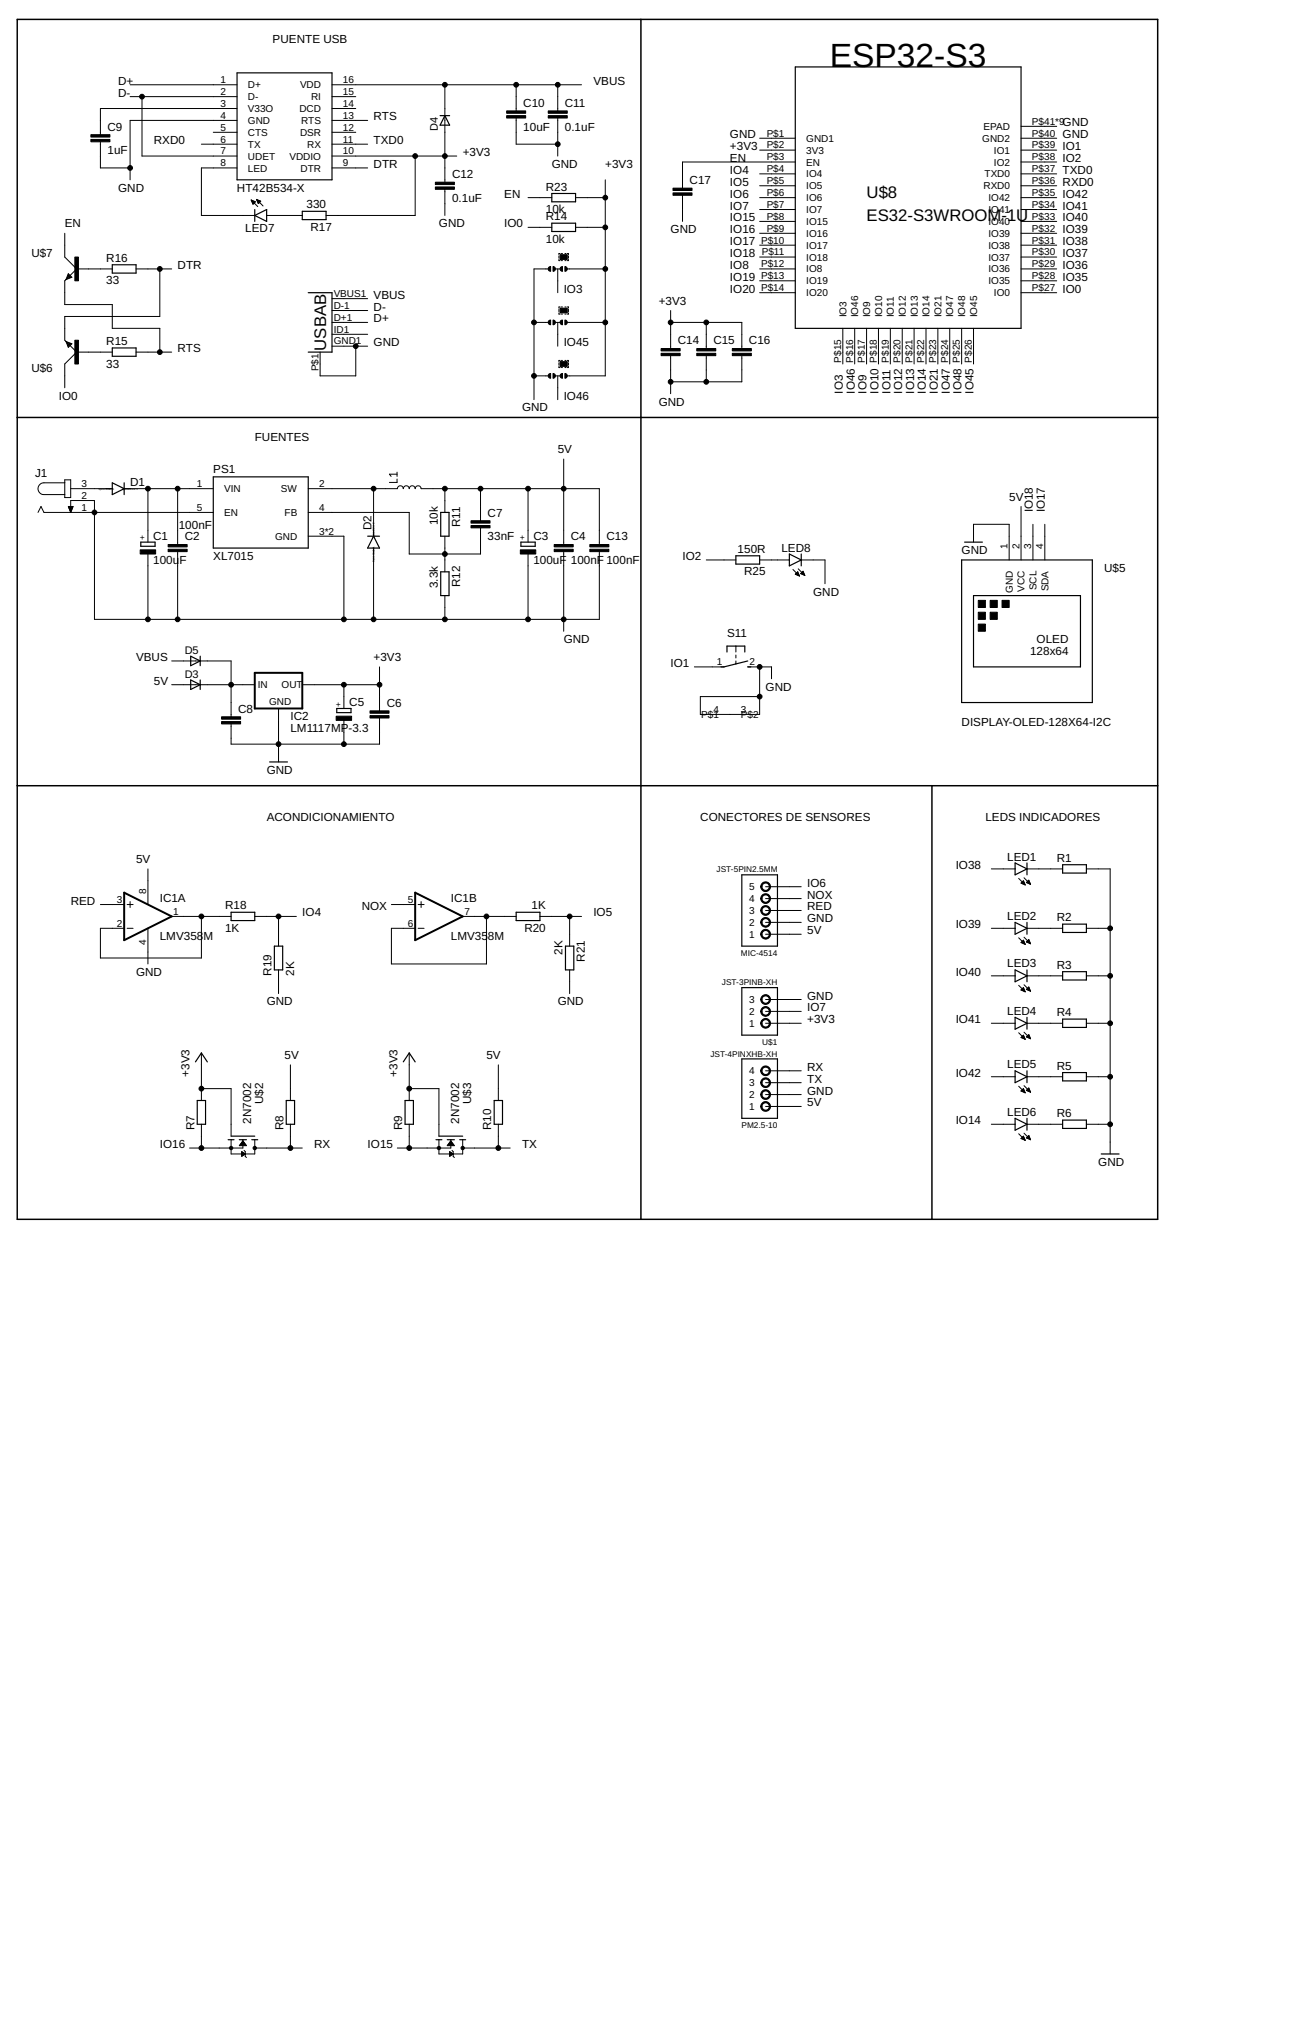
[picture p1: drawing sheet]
<svg xmlns="http://www.w3.org/2000/svg" width="279mm" height="432mm" viewBox="0 0 279 432" stroke-linecap="round" stroke-linejoin="round" font-family="sans-serif">
<path d="M3.7 4.1h243.8v256.5h-243.8zM137 4.1v256.5M3.7 89.2h243.8M3.7 168h243.8M199.2 168v92.6" fill="none" stroke="#000" stroke-width=".32"/>
<g fill="none" stroke="#000" stroke-width=".21">
<path d="M27.8 18.1h22.9M71 18.1h53.3M95.1 18.1v20.8M110.3 18.1v5.6M119.2 18.1v5.6M21.5 30.3v5.6h6.3M27.8 20.7h22.9M30.4 20.7v12.7h20.3M43.1 30.8h7.6M45.6 28.3h5.1M50.7 35.9h-7.6v10.2h11.4M50.7 23.2h-29.2v5.6"/>
<path d="M50.7 25.7h-22.9v12.7M71 20.7h5.1M71 23.2h5.1M71 25.7h7.6M71 28.3h5.1M71 30.8h7.6M71 33.4h26.6M71 35.9h7.6M88.8 33.4v12.7h-19.1M110.3 25.2v5.6h8.9M119.2 25.2v8.2M129.4 38.4v41.9h-8.4"/>
<path d="M162.4 29.5h7.6M162.4 32.1h7.6M162.4 37.2h7.6M162.4 39.7h7.6M170 34.6h-24.1v5.6M218.3 29.5h7.6M218.3 32.1h7.6M218.3 34.6h7.6M218.3 37.2h7.6M218.3 39.7h7.6M218.3 27h7.6M13.8 49.9v5l2.6 2.6"/>
<path d="M14.6 58.5l.8 .8-1.3 .5zM16.4 57.5l-2.6 2.5v5.1h10.2v5.1h10.2v5.1M16.4 57.5h7.6M29.1 57.5h7.6M34.2 57.5v10.1h-20.4v5.1l2.6 2.6M53.7 42.8l1.4 1.4M53.7 42.8l.9 .3M53.7 42.8l.4 .8 .5-.5M53.8 42.9h.2M53.8 43h.5M53.9 43.1h.6M53.9 43.2h.6"/>
<path d="M54 43.4h.4M54 43.5h.3M54.1 43.6h.1M54.8 42.6l1.4 1.4M54.8 42.6l.9 .4-.5 .5M54.8 42.6l.4 .9M54.9 42.8h.2M54.9 42.9h.5M55 43h.7M55.1 43.1h.5M55.1 43.2h.4M55.2 43.4h.2"/>
<path d="M55.2 43.5h.1M57 46.1h7.6M95.1 40.5v5.6M112.9 42.2h5.1M112.9 48.6h5.1M117.5 57.5h-3.3v27.9M118.7 57.5h1M119.2 57.5v5.1M119.5 54.7v.5M119.5 55.5v.2h.2M119.7 54.2h-.2v.2M120 55.7h.2"/>
<path d="M120 54.2h.2M120.8 55.7h.2M120.8 54.2h.2M121 57.5h8.4M121.3 54.2h.2v.2M121.5 54.7v.5M121.5 55.5v.2h-.2M123 42.2h6.4M123 48.6h6.4M145.9 41.7v5.6M162.4 57.5h7.6M162.4 42.2h7.6"/>
<path d="M162.4 44.8h7.6M162.4 47.3h7.6M162.4 49.9h7.6M162.4 52.4h7.6M162.4 54.9h7.6M218.3 57.5h7.6M218.3 42.2h7.6M218.3 44.8h7.6M218.3 47.3h7.6M218.3 49.9h7.6M218.3 52.4h7.6M218.3 54.9h7.6"/>
<path d="M14.1 73l1.3 .5-.8 .8zM16.4 75.3l-2.6 2.5v5.1M16.4 75.3h7.6M29.1 75.3h7.6M71 68.9h7.6M71 66.4h7.6M71 74h7.6M71 71.5h7.6M71 63.8h7.6M76.1 74v6.3h-7.7v-5M114.2 68.9h3.3M118.7 68.9h1"/>
<path d="M119.2 68.9v5.1M119.5 66.1v.5M119.5 66.9v.2h.2M119.5 77.6v.5M119.5 78.3v.3h.2M119.7 65.6h-.2v.3M119.7 77h-.2v.3M120 67.1h.2M120 65.6h.2M120 78.6h.2M120 77h.2M120.8 67.1h.2"/>
<path d="M120.8 65.6h.2M120.8 78.6h.2M120.8 77h.2M121 68.9h8.4M121.3 65.6h.2v.3M121.3 77h.2v.3M121.5 66.1v.5M121.5 66.9v.2h-.2M121.5 77.6v.5M121.5 78.3v.3h-.2M143.4 68.9h15.2v5.6M143.4 66.4v8.1"/>
<path d="M143.4 76v8.2M151 68.9v5.6M151 76v5.6M158.6 76v5.6h-15.2M162.4 60h7.6M162.4 62.6h7.6M180.2 70.2v7.6M182.7 70.2v7.6M185.3 70.2v7.6M187.8 70.2v7.6M190.3 70.2v7.6M192.9 70.2v7.6"/>
<path d="M195.4 70.2v7.6M198 70.2v7.6M200.5 70.2v7.6M203 70.2v7.6M205.6 70.2v7.6M208.1 70.2v7.6M218.3 60h7.6M218.3 62.6h7.6M114.2 80.3h3.3M118.7 80.3h1M119.2 80.3v5.1M120.5 98.1v18.3"/>
<path d="M8.1 109.5l.7-1.2 .6 1.2h36.2M13.8 103.2h-4.4a1.26 1.26 0 0 0-1.3 1.3 1.26 1.26 0 0 0 1.3 1.2h4.4M13.8 102.6h1.3v3.8h-1.3zM14.6 108.3h1l-.5 1.2zM14.6 108.4h1M14.7 108.5h.8M14.7 108.6h.8M14.8 108.7h.6M14.8 108.9h.6M14.9 109h.4M14.9 109.1h.4M15 109.2h.2"/>
<path d="M15 109.3h.2M15.1 109.5h.1M15.1 109.5v-2.5h5.1v25.4h107.9v-14.5M15.1 104.5h7.6M27.8 104.5h17.8M31.6 104.5v11.4M31.6 118.4v14M38 104.5v11.9M38 117.9v14.5M65.9 104.5h19a.64 .64 0 0 1 .7-.7 .64 .64 0 0 1 .6 .7 .64 .64 0 0 1 .6-.7 .64 .64 0 0 1 .7 .7 .64 .64 0 0 1 .6-.7 .64 .64 0 0 1 .7 .7 .64 .64 0 0 1 .6-.7 .64 .64 0 0 1 .6 .7h38.1v11.9M65.9 109.5h21.6v8.9h15.2v-5.6M65.9 114.6h7.6v17.8"/>
<path d="M79.9 104.5v8.8M79.9 118.4v14M84.9 102.4v.7h-1.7M84.9 100.9v.9M84.9 101.4h-1.7l.4 .4M95.1 104.5v5M95.1 114.6v7.6M102.7 104.5v6.8M112.9 104.5v11.4M112.9 118.4v14M120.5 117.9v17M151 119.7h6.3"/>
<path d="M162.4 119.7h6.3M171.3 119.7h5.1v5.1M208.1 115.9v-3.8h7.6v7.6M218.3 108.3v11.4M220.8 112.1v7.6M223.4 112.1v7.6M95.1 127.3v5.1M157.3 138.1v1.3M169.5 121.7l1.4 1.4M170 122.7h.7M170.2 122.6h.5M170.2 122.9h.6"/>
<path d="M170.3 122.5h.3M170.4 122.4h.2M170.5 122.2l-.5 .5 .9 .4M170.5 122.2l.4 .9M170.5 123h.3M170.5 122.2v.1M170.6 121.6l1.4 1.4M170.8 123.1h.1M171.2 122.6l.8 .4M171.2 122.6h.7M171.3 122.5h.5M171.4 122.7h.5"/>
<path d="M171.4 122.4h.4M171.5 122.2h.2M171.7 122.1l-.5 .5M171.7 122.1l.3 .9M171.7 122.1v.1M171.7 122.9h.3M172 123h.1M36.7 141.3h12.7v11.9M36.7 146.4h17.8M59.5 151.4v11.5M64.6 146.4h16.5M73.5 146.4v5"/>
<path d="M73.5 154v5.1M81.1 153.5v5.6h-31.7v-4.4M81.1 142.6v9.4M148.4 142.6h6.4M157.3 140v.7M157.3 141.3v.6M159.9 142.6h5v2.5M162.4 142.6v10.1h-12.7v-3.8h12.7M21.5 193.4h5M27.2 198.4h1.2M27.2 193.4h1.2M27.8 192.7v1.3"/>
<path d="M31.6 185.7v7.7M31.6 198.4v7.7M36.7 195.9h12.7M43.1 195.9v8.9h-21.6v-6.4h5M54.5 195.9h8.9M59.5 195.9v6.3M83.7 193.4h5.1M89.4 198.4h1.3M89.4 193.4h1.3M90 192.7v1.3M98.9 195.9h11.4M104 195.9v10.2h-20.3v-7.7h5.1"/>
<path d="M115.4 195.9h8.9M121.8 195.9v6.3M163.7 199.7h7.6M163.7 197.2h7.6M163.7 194.6h7.6M163.7 192.1h7.6M163.7 189.5h7.6M211.9 185.7h5.1M211.9 198.4h5.1M217.8 187.8l1.4 1.4M218.3 188.8l.5-.5 .4 .9zM218.3 188.7h.7"/>
<path d="M218.4 188.8h.6M218.5 188.6h.4M218.6 188.5h.3M218.7 189h.4M218.7 188.3h.1M218.9 187.6l1.4 1.4M218.9 189.1h.2M219.4 188.7l.5-.5 .4 .8zM219.5 188.6h.6M219.5 185.7h7.7M219.5 188.7h.7M219.5 198.4h7.7"/>
<path d="M219.6 188.5h.4M219.7 188.3h.3M219.8 188.8h.4M219.8 188.2h.1M220.1 189h.2M232.2 185.7h5.1v61M232.2 198.4h5.1M59.5 207.3v5.1M121.8 207.3v5.1M163.7 218.7h7.6M163.7 216.2h7.6M163.7 213.7h7.6"/>
<path d="M211.9 208.6h5.1M211.9 218.7h5.1M217.8 200.5l1.4 1.4M217.8 210.6l1.4 1.4M218.3 211.6l.9 .4M218.3 211.6l.5-.5 .4 .9M218.3 211.6h.7M218.3 201.5h.7M218.4 201.4h.5M218.4 211.5h.5M218.5 201.3h.4M218.5 211.8h.5"/>
<path d="M218.5 211.4h.4M218.6 201.6h.5M218.6 201.1h.2M218.6 211.3h.2M218.7 201h.1M218.8 211.1h.1M218.8 201l-.5 .5 .9 .4M218.8 201l.4 .9M218.8 211.9h.3M218.9 201.7h.2M218.9 200.3l1.4 1.4M218.9 210.5l1.4 1.4"/>
<path d="M219.1 212h.1M219.4 201.4l.9 .3M219.4 201.4l.5-.5 .4 .8M219.4 211.5h.7M219.4 211.5l.9 .4M219.4 211.5l.5-.5 .4 .9M219.5 201.4h.7M219.5 201.3h.6M219.5 208.6h7.7M219.5 211.4h.6M219.5 218.7h7.7M219.6 201.1h.4"/>
<path d="M219.6 211.3h.4M219.7 211.6h.5M219.8 201.5h.4M219.8 201h.2M219.8 211.1h.2M219.9 200.9h.1M219.9 211h.1M220 211.8h.2M220 201.6h.2M220.2 211.9h.1M232.2 208.6h5.1M232.2 218.7h5.1"/>
<path d="M43.1 232.7h6.3v10.2M43.1 225.1v10.1M62.1 227.6v7.6M87.5 232.7h6.3v10.2M87.5 225.1v10.1M106.5 227.6v7.6M163.7 236.5h7.6M163.7 234h7.6M163.7 231.4h7.6M163.7 228.9h7.6M211.9 230.2h5.1M217.8 220.8l1.4 1.4"/>
<path d="M217.8 232.2l1.4 1.4M218.3 221.8l.5-.5 .4 .9zM218.3 233.2l.9 .4M218.3 233.2l.5-.5 .4 .9M218.3 233.2h.7M218.3 221.8h.7M218.4 233.1h.5M218.4 221.6h.5M218.5 221.9h.5M218.5 233h.4M218.5 221.5h.4M218.5 233.3h.5"/>
<path d="M218.6 232.9h.2M218.7 221.4h.1M218.7 222h.4M218.8 232.7h.1M218.8 233.4h.3M218.9 220.6l1.4 1.4M218.9 232.1l1.4 1.4M219 222.1h.1M219.1 233.6h.1M219.4 221.7l.5-.6 .4 .9zM219.4 233.1h.7M219.4 233.1l.9 .4"/>
<path d="M219.4 233.1l.5-.5 .4 .9M219.4 221.6h.7M219.5 233h.6M219.5 230.2h7.7M219.6 221.5h.5M219.6 221.8h.6M219.6 232.9h.4M219.7 221.4h.3M219.7 233.2h.5M219.8 232.7h.2M219.8 221.3h.2M219.9 221.9h.3"/>
<path d="M219.9 232.6h.1M220 233.3h.2M220.2 222h.1M220.3 233.4h.1M232.2 230.2h5.1M43.1 240.3v5.1M49.4 243.6v3.1h5.1v-3.1M51.2 244.8h1.4M51.4 244.7h1.1M51.4 244.6h1M51.5 244.4h.8M51.6 244.3h.7"/>
<path d="M51.7 246.2l.7 .5-.7 .5zM51.7 247.1h.1M51.7 247h.3M51.7 246.8h.5M51.7 246.6h.6M51.7 246.5h.5M51.7 246.4h.3M51.7 246.3h.1M51.7 244.2h.5M51.8 244.1h.3M51.9 243.9h.1M51.9 243.6v1.8h-11.4"/>
<path d="M51.9 243.9l.8 1h-1.5zM52.2 245.9l.2 .3v1l.3 .2M54.5 245.4h10.1M62.1 240.3v5.1M87.5 240.3v5.1M93.8 243.6v3.1h5.1v-3.1M95.7 244.8h1.3M95.8 244.7h1.2M95.9 244.6h1M96 244.4h.8M96.1 244.3h.6M96.1 247.1h.2"/>
<path d="M96.1 247h.4M96.1 246.8h.5M96.1 246.6h.7M96.1 246.5h.5M96.1 246.4h.3M96.1 246.3h.1M96.1 246.2l.8 .5-.8 .5zM96.1 244.2h.5M96.2 244.1h.3M96.3 243.9h.1M96.4 243.6v1.8h-11.5M96.4 243.9l.7 1h-1.5z"/>
<path d="M96.6 245.9l.3 .3v1l.2 .2M98.9 245.4h10.2M106.5 240.3v5.1M211.9 240.3h5.1M217.8 242.4l1.4 1.4M218.3 243.4l.5-.5 .4 .9zM218.3 243.4h.7M218.4 243.2h.5M218.5 243.5h.5M218.5 243.1h.4M218.7 243h.1M218.8 243.6h.3"/>
<path d="M218.9 242.2l1.4 1.4M219 243.7h.1M219.4 243.2h.7M219.5 240.3h7.7M219.6 243.1h.5M219.6 243.4h.6M219.7 243h.3M219.8 242.9h.2M219.9 243.5h.3M219.9 242.7l-.5 .5 .9 .4M219.9 242.7l.4 .9M219.9 242.7v.1"/>
<path d="M220.2 243.6h.1M232.2 240.3h5.1"/>
</g>
<g fill="none" stroke="#000" stroke-width=".25">
<path d="M50.7 15.6h20.3v22.8h-20.3zM170 14.3h48.3v55.9h-48.3zM94.1 24.7h2M95.1 24.7l1 2.1h-2zM14.6 58.8l.5 .5-.7 .2zM14.6 59l.3 .3M24 56.6h5.1v1.8h-5.1zM54.5 46.1l2.5-1.3v2.5zM54.5 44.8v2.5M64.6 45.2h5.1v1.7h-5.1zM118 41.4h5v1.7h-5zM118 47.7h5v1.8h-5z"/>
<path d="M14.4 73.2l.7 .3-.5 .5zM14.9 73.5l-.3 .2M24 74.4h5.1v1.8h-5.1zM65.9 62.6h5.1v12.7h-5.1M22.7 104.5h1.3M24 103.2l2.5 1.3-2.5 1.2zM26.5 103.2v2.5M26.5 104.5h1.3M30.1 115.9h3v.9h-3zM45.6 101.9h20.3v15.3h-20.3zM78.6 114.6h2.5M79.9 114.6l1.2 2.6h-2.5z"/>
<path d="M79.9 113.3v1.3M79.9 117.2v1.2M94.2 109.5h1.8v5.1h-1.8zM111.4 115.9h3v.9h-3zM157.3 118.8h5.1v1.8h-5.1zM168.7 118.4l2.6 1.3-2.6 1.3zM171.3 118.4v2.6M205.6 119.7h27.9v30.5h-27.9zM206.2 115.9h3.8M94.2 122.2h1.8v5.1h-1.8zM155.4 139.4v-1.3h3.8v1.3M208.1 127.3h22.9v15.3h-22.9z"/>
<path d="M40.8 145.4l2 1-2 1zM40.8 140.3l2 1-2 1zM42.8 140.3v2M42.8 145.4v2M72 151.4h3v.9h-3zM159.9 141.3l-5.1 1.3h-.7M159.9 142.6h.6M57.6 162.9h3.8M49.4 195h5.1v1.8h-5.1zM110.3 195h5.1v1.8h-5.1zM158.6 187h7.6v15.2h-7.6zM217 184.5l2.5 1.2-2.5 1.3z"/>
<path d="M217 197.2l2.5 1.2-2.5 1.3zM219.5 184.5v2.5M219.5 197.2v2.5M227.2 184.8h5v1.8h-5zM227.2 197.5h5v1.8h-5zM58.7 202.2h1.7v5.1h-1.7zM120.9 202.2h1.8v5.1h-1.8zM158.6 211.1h7.6v10.2h-7.6zM217 207.3l2.5 1.3-2.5 1.3zM217 217.5l2.5 1.2-2.5 1.3zM219.5 207.3v2.6M219.5 217.5v2.5"/>
<path d="M227.2 207.7h5v1.8h-5zM227.2 217.8h5v1.8h-5zM41.8 227l1.3-1.9 1.2 1.9M42.2 235.2h1.7v5.1h-1.7zM61.2 235.2h1.8v5.1h-1.8zM86.2 227l1.3-1.9 1.3 1.9M86.6 235.2h1.8v5.1h-1.8zM105.6 235.2h1.8v5.1h-1.8zM158.6 226.4h7.6v12.7h-7.6zM217 228.9l2.5 1.3-2.5 1.2zM217 239.1l2.5 1.2-2.5 1.3zM219.5 228.9v2.5"/>
<path d="M219.5 239.1v2.5M227.2 229.3h5v1.8h-5zM227.2 239.4h5v1.8h-5zM48.8 243.6h1.2M49.4 242.9h5.1M51.2 243.6h1.5M53.8 243.6h1.3M93.2 243.6h1.3M93.8 242.9h5.1M95.6 243.6h1.5M98.3 243.6h1.2M235.4 246.7h3.8"/>
</g>
<g fill="#000" stroke="#000" stroke-width=".21">
<path d="M19.4 29.8h4.1v.5h-4.1zM19.4 28.8h4.1v.5h-4.1zM93.1 40h4v.5h-4zM93.1 38.9h4v.6h-4zM108.3 24.7h4.1v.5h-4.1zM108.3 23.7h4.1v.5h-4.1zM117.2 24.7h4.1v.5h-4.1zM117.2 23.7h4.1v.5h-4.1zM16 54.9h.8v5.1h-.8zM119.7 54.4h1.6v1.1h-1.6zM143.9 41.2h4v.5h-4zM143.9 40.2h4v.5h-4z"/>
<path d="M16 72.7h.8v5.1h-.8zM119.7 65.9h1.6v1h-1.6zM119.7 77.3h1.6v1h-1.6zM141.3 75.5h4.1v.5h-4.1zM141.3 74.5h4.1v.5h-4.1zM148.9 75.5h4.1v.5h-4.1zM148.9 74.5h4.1v.5h-4.1zM156.5 75.5h4.1v.5h-4.1zM156.5 74.5h4.1v.5h-4.1zM30 117.5h3.3v.9h-3.3zM35.9 117.4h4.1v.5h-4.1zM35.9 116.4h4.1v.5h-4.1z"/>
<path d="M100.7 112.3h4.1v.5h-4.1zM100.7 111.3h4.1v.5h-4.1zM111.2 117.5h3.3v.9h-3.3zM118.5 117.4h4v.5h-4zM118.5 116.4h4v.5h-4zM126.1 117.4h4.1v.5h-4.1zM126.1 116.4h4.1v.5h-4.1zM209.1 128.3h1.6v1.6h-1.6zM209.1 130.9h1.6v1.5h-1.6zM209.1 133.4h1.6v1.5h-1.6zM211.7 128.3h1.5v1.6h-1.5zM211.7 130.9h1.5v1.5h-1.5z"/>
<path d="M214.2 128.3h1.5v1.6h-1.5zM47.4 154.2h4v.5h-4zM47.4 153.2h4v.5h-4zM71.9 153.1h3.3v.9h-3.3zM79.1 153h4.1v.5h-4.1zM79.1 152h4.1v.5h-4.1z"/>
</g>
<g fill="#000" stroke="#000" stroke-width=".21">
<path d="M117.3 57.1l.4-.1v1l-.5-.3z" fill-rule="evenodd"/>
<path d="M118.2 57a.51 .51 0 0 1 .5 .5 .51 .51 0 0 1-.5 .5z" fill-rule="evenodd"/>
<path d="M119.8 57.1l.4-.1v1l-.4-.3z" fill-rule="evenodd"/>
<path d="M120.8 57a.51 .51 0 0 1 .5 .5 .51 .51 0 0 1-.5 .5z" fill-rule="evenodd"/>
<path d="M117.3 68.6l.4-.2v1l-.5-.3z" fill-rule="evenodd"/>
<path d="M118.2 68.4a.51 .51 0 0 1 .5 .5 .51 .51 0 0 1-.5 .5z" fill-rule="evenodd"/>
<path d="M119.8 68.6l.4-.2v1l-.4-.3z" fill-rule="evenodd"/>
<path d="M120.8 68.4a.51 .51 0 0 1 .5 .5 .51 .51 0 0 1-.5 .5z" fill-rule="evenodd"/>
<path d="M117.3 80l.4-.2v1.1l-.5-.4z" fill-rule="evenodd"/>
<path d="M118.2 79.8a.51 .51 0 0 1 .5 .5 .51 .51 0 0 1-.5 .6z" fill-rule="evenodd"/>
<path d="M119.8 80l.4-.2v1.1l-.4-.4z" fill-rule="evenodd"/>
<path d="M120.8 79.8a.51 .51 0 0 1 .5 .5 .51 .51 0 0 1-.5 .6z" fill-rule="evenodd"/>
<path d="M163 198.9a1.04 1.04 0 0 1 1.6 .4 1.04 1.04 0 0 1-.7 1.4 1.04 1.04 0 0 1-1.3-1h.3a.79 .79 0 0 1 1.1-.7 .79 .79 0 0 1 .2 1.3 .79 .79 0 0 1-1.3-.4v-.2h-.3z" fill-rule="evenodd"/>
<path d="M163 196.3a1.04 1.04 0 0 1 1.6 .4 1.04 1.04 0 0 1-.7 1.5 1.04 1.04 0 0 1-1.3-1h.3a.79 .79 0 0 1 1.1-.8 .79 .79 0 0 1 .2 1.3 .79 .79 0 0 1-1.3-.3v-.2h-.3z" fill-rule="evenodd"/>
<path d="M163 193.8a1.04 1.04 0 0 1 1.6 .4 1.04 1.04 0 0 1-.7 1.4 1.04 1.04 0 0 1-1.3-1h.3a.79 .79 0 0 1 1.1-.7 .79 .79 0 0 1 .2 1.3 .79 .79 0 0 1-1.3-.3v-.3h-.3z" fill-rule="evenodd"/>
<path d="M163 191.3a1.04 1.04 0 0 1 1.6 .3 1.04 1.04 0 0 1-.7 1.5 1.04 1.04 0 0 1-1.3-1h.3a.79 .79 0 0 1 1.1-.8 .79 .79 0 0 1 .2 1.3 .79 .79 0 0 1-1.3-.3v-.2h-.3z" fill-rule="evenodd"/>
<path d="M163 188.7a1.04 1.04 0 0 1 1.6 .4 1.04 1.04 0 0 1-.7 1.5 1.04 1.04 0 0 1-1.3-1.1h.3a.79 .79 0 0 1 1.1-.7 .79 .79 0 0 1 .2 1.3 .79 .79 0 0 1-1.3-.3v-.3h-.3z" fill-rule="evenodd"/>
<path d="M163 217.9a1.04 1.04 0 0 1 1.6 .4 1.04 1.04 0 0 1-.7 1.5 1.04 1.04 0 0 1-1.3-1.1h.3a.79 .79 0 0 1 1.1-.7 .79 .79 0 0 1 .2 1.3 .79 .79 0 0 1-1.3-.3v-.3h-.3z" fill-rule="evenodd"/>
<path d="M163 215.4a1.04 1.04 0 0 1 1.6 .4 1.04 1.04 0 0 1-.7 1.4 1.04 1.04 0 0 1-1.3-1h.3a.79 .79 0 0 1 1.1-.8 .79 .79 0 0 1 .2 1.3 .79 .79 0 0 1-1.3-.3v-.2h-.3z" fill-rule="evenodd"/>
<path d="M163 212.9a1.04 1.04 0 0 1 1.6 .3 1.04 1.04 0 0 1-.7 1.5 1.04 1.04 0 0 1-1.3-1h.3a.79 .79 0 0 1 1.1-.8 .79 .79 0 0 1 .2 1.3 .79 .79 0 0 1-1.3-.3v-.2h-.3z" fill-rule="evenodd"/>
<path d="M163 235.7a1.04 1.04 0 0 1 1.6 .4 1.04 1.04 0 0 1-.7 1.5 1.04 1.04 0 0 1-1.3-1.1h.3a.79 .79 0 0 1 1.1-.7 .79 .79 0 0 1 .2 1.3 .79 .79 0 0 1-1.3-.4v-.2h-.3z" fill-rule="evenodd"/>
<path d="M163 233.2a1.04 1.04 0 0 1 1.6 .4 1.04 1.04 0 0 1-.7 1.4 1.04 1.04 0 0 1-1.3-1h.3a.79 .79 0 0 1 1.1-.8 .79 .79 0 0 1 .2 1.3 .79 .79 0 0 1-1.3-.3v-.2h-.3z" fill-rule="evenodd"/>
<path d="M163 230.6a1.04 1.04 0 0 1 1.6 .4 1.04 1.04 0 0 1-.7 1.5 1.04 1.04 0 0 1-1.3-1.1h.3a.79 .79 0 0 1 1.1-.7 .79 .79 0 0 1 .2 1.3 .79 .79 0 0 1-1.3-.3v-.3h-.3z" fill-rule="evenodd"/>
<path d="M163 228.1a1.04 1.04 0 0 1 1.6 .4 1.04 1.04 0 0 1-.7 1.4 1.04 1.04 0 0 1-1.3-1h.3a.79 .79 0 0 1 1.1-.8 .79 .79 0 0 1 .2 1.3 .79 .79 0 0 1-1.3-.3v-.2h-.3z" fill-rule="evenodd"/>
<circle cx="95.1" cy="18.1" r=".51"/>
<circle cx="110.3" cy="18.1" r=".51"/>
<circle cx="119.2" cy="18.1" r=".51"/>
<circle cx="27.8" cy="35.9" r=".51"/>
<circle cx="30.4" cy="20.7" r=".51"/>
<circle cx="88.8" cy="33.4" r=".51"/>
<circle cx="95.1" cy="33.4" r=".51"/>
<circle cx="119.2" cy="30.8" r=".51"/>
<circle cx="34.2" cy="57.5" r=".51"/>
<circle cx="129.4" cy="42.2" r=".51"/>
<circle cx="129.4" cy="48.6" r=".51"/>
<circle cx="129.4" cy="57.5" r=".51"/>
<circle cx="34.2" cy="75.3" r=".51"/>
<circle cx="76.1" cy="74" r=".51"/>
<circle cx="114.2" cy="68.9" r=".51"/>
<circle cx="129.4" cy="68.9" r=".51"/>
<circle cx="143.4" cy="68.9" r=".51"/>
<circle cx="151" cy="68.9" r=".51"/>
<circle cx="114.2" cy="80.3" r=".51"/>
<circle cx="143.4" cy="81.6" r=".51"/>
<circle cx="151" cy="81.6" r=".51"/>
<circle cx="20.2" cy="109.5" r=".51"/>
<circle cx="31.6" cy="104.5" r=".51"/>
<circle cx="38" cy="104.5" r=".51"/>
<circle cx="79.9" cy="104.5" r=".51"/>
<circle cx="95.1" cy="104.5" r=".51"/>
<circle cx="95.1" cy="118.4" r=".51"/>
<circle cx="102.7" cy="104.5" r=".51"/>
<circle cx="112.9" cy="104.5" r=".51"/>
<circle cx="120.5" cy="104.5" r=".51"/>
<circle cx="31.6" cy="132.4" r=".51"/>
<circle cx="38" cy="132.4" r=".51"/>
<circle cx="73.5" cy="132.4" r=".51"/>
<circle cx="79.9" cy="132.4" r=".51"/>
<circle cx="95.1" cy="132.4" r=".51"/>
<circle cx="112.9" cy="132.4" r=".51"/>
<circle cx="120.5" cy="132.4" r=".51"/>
<circle cx="49.4" cy="146.4" r=".51"/>
<circle cx="59.5" cy="159.1" r=".51"/>
<circle cx="73.5" cy="159.1" r=".51"/>
<circle cx="73.5" cy="146.4" r=".51"/>
<circle cx="81.1" cy="146.4" r=".51"/>
<circle cx="162.4" cy="142.6" r=".51"/>
<circle cx="162.4" cy="148.9" r=".51"/>
<circle cx="43.1" cy="195.9" r=".51"/>
<circle cx="59.5" cy="195.9" r=".51"/>
<circle cx="104" cy="195.9" r=".51"/>
<circle cx="121.8" cy="195.9" r=".51"/>
<circle cx="237.3" cy="198.4" r=".51"/>
<circle cx="237.3" cy="208.6" r=".51"/>
<circle cx="237.3" cy="218.7" r=".51"/>
<circle cx="43.1" cy="232.7" r=".51"/>
<circle cx="87.5" cy="232.7" r=".51"/>
<circle cx="237.3" cy="230.2" r=".51"/>
<circle cx="43.1" cy="245.4" r=".51"/>
<circle cx="49.4" cy="245.4" r=".36"/>
<circle cx="54.5" cy="245.4" r=".36"/>
<circle cx="62.1" cy="245.4" r=".51"/>
<circle cx="87.5" cy="245.4" r=".51"/>
<circle cx="93.8" cy="245.4" r=".36"/>
<circle cx="98.9" cy="245.4" r=".36"/>
<circle cx="106.5" cy="245.4" r=".51"/>
<circle cx="237.3" cy="240.3" r=".51"/>
</g>
<path d="M54.5 143.8h10.1v7.6h-10.1zM26.5 190.8l10.2 5.1-10.2 5.1zM88.8 190.8l10.1 5.1-10.1 5.1z" fill="none" stroke="#000" stroke-width=".42"/>
<text font-size="7.2" x="177.4" y="14.3">ESP32-S3</text>
<g font-size="3.6">
<text x="185.3" y="42.3">U$8</text>
<text x="185.3" y="47.3">ES32-S3WROOM-1U</text>
<text x="69.7" y="75" transform="rotate(-90 69.7 75)">USBAB</text>
</g>
<g font-size="2.5">
<text x="58.3" y="9.2">PUENTE USB</text>
<text x="25.3" y="20.7">D-</text>
<text x="25.3" y="18.1">D+</text>
<text x="111.9" y="22.8">C10</text>
<text x="120.8" y="22.8">C11</text>
<text x="126.8" y="18.1">VBUS</text>
<text x="23" y="27.9">C9</text>
<text x="79.9" y="25.7">RTS</text>
<text x="111.9" y="27.9">10uF</text>
<text x="120.8" y="27.9">0.1uF</text>
<text x="156.1" y="29.6">GND</text>
<text x="227.2" y="29.6">GND</text>
<text x="227.2" y="27">GND</text>
<text x="23" y="33">1uF</text>
<text x="32.9" y="30.8">RXD0</text>
<text x="79.9" y="35.9">DTR</text>
<text x="79.9" y="30.8">TXD0</text>
<text x="98.9" y="33.4">+3V3</text>
<text x="118" y="35.9">GND</text>
<text x="129.4" y="35.9">+3V3</text>
<text x="156.1" y="32.1">+3V3</text>
<text x="156.1" y="34.6">EN</text>
<text x="227.2" y="34.6">IO2</text>
<text x="227.2" y="32.1">IO1</text>
<text x="25.3" y="41">GND</text>
<text x="50.7" y="41">HT42B534-X</text>
<text x="96.6" y="38.1">C12</text>
<text x="116.7" y="40.8">R23</text>
<text x="147.4" y="39.3">C17</text>
<text x="156.1" y="37.2">IO4</text>
<text x="156.1" y="39.7">IO5</text>
<text x="227.2" y="37.2">TXD0</text>
<text x="227.2" y="39.7">RXD0</text>
<text x="65.5" y="44.5">330</text>
<text x="96.6" y="43.1">0.1uF</text>
<text x="107.8" y="42.3">EN</text>
<text x="116.7" y="45.6">10k</text>
<text x="116.7" y="47.1">R14</text>
<text x="156.1" y="42.3">IO6</text>
<text x="156.1" y="44.8">IO7</text>
<text x="156.1" y="47.3">IO15</text>
<text x="227.2" y="42.3">IO42</text>
<text x="227.2" y="44.8">IO41</text>
<text x="227.2" y="47.3">IO40</text>
<text x="13.8" y="48.6">EN</text>
<text x="52.4" y="49.6">LED7</text>
<text x="66.4" y="49.3">R17</text>
<text x="93.8" y="48.6">GND</text>
<text x="107.8" y="48.6">IO0</text>
<text x="116.7" y="51.9">10k</text>
<text x="143.4" y="49.9">GND</text>
<text x="156.1" y="52.4">IO17</text>
<text x="156.1" y="49.9">IO16</text>
<text x="227.2" y="49.9">IO39</text>
<text x="227.2" y="52.4">IO38</text>
<text x="6.7" y="54.9">U$7</text>
<text x="22.7" y="56">R16</text>
<text x="38" y="57.5">DTR</text>
<text x="156.1" y="54.9">IO18</text>
<text x="156.1" y="57.5">IO8</text>
<text x="227.2" y="54.9">IO37</text>
<text x="227.2" y="57.5">IO36</text>
<text x="22.7" y="60.8">33</text>
<text x="79.9" y="63.8">VBUS</text>
<text x="120.5" y="62.6">IO3</text>
<text x="140.8" y="65.1">+3V3</text>
<text x="156.1" y="60">IO19</text>
<text x="156.1" y="62.6">IO20</text>
<text x="227.2" y="60">IO35</text>
<text x="227.2" y="62.6">IO0</text>
<text x="79.9" y="66.4">D-</text>
<text x="79.9" y="68.9">D+</text>
<text x="22.7" y="73.8">R15</text>
<text x="38" y="75.3">RTS</text>
<text x="79.9" y="74">GND</text>
<text x="120.5" y="74">IO45</text>
<text x="144.9" y="73.6">C14</text>
<text x="152.5" y="73.6">C15</text>
<text x="160.1" y="73.6">C16</text>
<text x="6.7" y="79.6">U$6</text>
<text x="22.7" y="78.6">33</text>
<text x="12.6" y="85.4">IO0</text>
<text x="111.6" y="88">GND</text>
<text x="120.5" y="85.4">IO46</text>
<text x="140.8" y="86.7">GND</text>
<text x="180.2" y="84.2" transform="rotate(-90 180.2 84.2)">IO3</text>
<text x="182.7" y="84.2" transform="rotate(-90 182.7 84.2)">IO46</text>
<text x="185.3" y="84.2" transform="rotate(-90 185.3 84.2)">IO9</text>
<text x="187.8" y="84.2" transform="rotate(-90 187.8 84.2)">IO10</text>
<text x="190.3" y="84.2" transform="rotate(-90 190.3 84.2)">IO11</text>
<text x="192.9" y="84.2" transform="rotate(-90 192.9 84.2)">IO12</text>
<text x="195.4" y="84.2" transform="rotate(-90 195.4 84.2)">IO13</text>
<text x="198" y="84.2" transform="rotate(-90 198 84.2)">IO14</text>
<text x="200.5" y="84.2" transform="rotate(-90 200.5 84.2)">IO21</text>
<text x="203" y="84.2" transform="rotate(-90 203 84.2)">IO47</text>
<text x="205.6" y="84.2" transform="rotate(-90 205.6 84.2)">IO48</text>
<text x="208.1" y="84.2" transform="rotate(-90 208.1 84.2)">IO45</text>
<text x="54.5" y="94.3">FUENTES</text>
<text x="7.5" y="101.9">J1</text>
<text x="45.6" y="101.2">PS1</text>
<text x="119.2" y="96.8">5V</text>
<text x="27.8" y="104">D1</text>
<text x="215.7" y="107">5V</text>
<text x="38.2" y="113">100nF</text>
<text x="79.4" y="113.4" transform="rotate(-90 79.4 113.4)">D2</text>
<text x="93.6" y="112.3" transform="rotate(-90 93.6 112.3)">10k</text>
<text x="98.4" y="112.7" transform="rotate(-90 98.4 112.7)">R11</text>
<text x="104.2" y="110.4">C7</text>
<text x="220.8" y="109.5" transform="rotate(-90 220.8 109.5)">IO18</text>
<text x="223.3" y="109.5" transform="rotate(-90 223.3 109.5)">IO17</text>
<text x="32.8" y="115.4">C1</text>
<text x="39.5" y="115.5">C2</text>
<text x="45.6" y="119.7">XL7015</text>
<text x="104.2" y="115.5">33nF</text>
<text x="114" y="115.4">C3</text>
<text x="122" y="115.5">C4</text>
<text x="129.6" y="115.5">C13</text>
<text x="145.9" y="119.7">IO2</text>
<text x="157.7" y="118.2">150R</text>
<text x="167.1" y="117.9">LED8</text>
<text x="205.6" y="118.4">GND</text>
<text x="32.8" y="120.5">100u</text>
<text x="38.3" y="120.5">F</text>
<text x="93.6" y="125.7" transform="rotate(-90 93.6 125.7)">3.3k</text>
<text x="98.4" y="125.6" transform="rotate(-90 98.4 125.6)">R12</text>
<text x="114" y="120.5">100uF</text>
<text x="122" y="120.6">100nF 100nF</text>
<text x="159.1" y="123">R25</text>
<text x="236" y="122.2">U$5</text>
<text x="173.8" y="127.3">GND</text>
<text x="120.5" y="137.5">GND</text>
<text x="155.4" y="136.2">S11</text>
<text x="221.6" y="137.5">OLED</text>
<text x="29.1" y="141.3">VBUS</text>
<text x="79.9" y="141.3">+3V3</text>
<text x="143.4" y="142.6">IO1</text>
<text x="220.2" y="140">128x64</text>
<text x="32.9" y="146.4">5V</text>
<text x="163.7" y="147.6">GND</text>
<text x="50.9" y="152.3">C8</text>
<text x="62.1" y="154">IC2</text>
<text x="74.7" y="151">C5</text>
<text x="82.7" y="151.1">C6</text>
<text x="205.6" y="155.3">DISPLAY-OLED-128X64-I2C</text>
<text x="62.1" y="156.5">LM1117MP-3.3</text>
<text x="57" y="165.4">GND</text>
<text x="57" y="175.6">ACONDICIONAMIENTO</text>
<text x="149.7" y="175.6">CONECTORES DE SENSORES</text>
<text x="210.6" y="175.6">LEDS INDICADORES</text>
<text x="29.1" y="184.5">5V</text>
<text x="204.3" y="185.7">IO38</text>
<text x="215.3" y="184">LED1</text>
<text x="225.9" y="184.2">R1</text>
<text x="172.6" y="189.5">IO6</text>
<text x="15.1" y="193.4">RED</text>
<text x="34.2" y="192.7">IC1A</text>
<text x="48.1" y="194.4">R18</text>
<text x="64.6" y="195.9">IO4</text>
<text x="77.3" y="194.6">NOX</text>
<text x="96.4" y="192.7">IC1B</text>
<text x="113.6" y="194.4">1K</text>
<text x="126.8" y="195.9">IO5</text>
<text x="172.6" y="197.2">GND</text>
<text x="172.6" y="194.6">RED</text>
<text x="172.6" y="192.1">NOX</text>
<text x="215.3" y="196.7">LED2</text>
<text x="225.9" y="196.9">R2</text>
<text x="34.2" y="201">LMV358</text>
<text x="43.5" y="201">M</text>
<text x="48.1" y="199.2">1K</text>
<text x="96.4" y="201">LMV35</text>
<text x="104.3" y="201">8M</text>
<text x="112.1" y="199.2">R20</text>
<text x="172.6" y="199.7">5V</text>
<text x="204.3" y="198.4">IO39</text>
<text x="29.1" y="208.6">GND</text>
<text x="58.1" y="208.6" transform="rotate(-90 58.1 208.6)">R19</text>
<text x="62.9" y="208.6" transform="rotate(-90 62.9 208.6)">2K</text>
<text x="120.2" y="204" transform="rotate(-90 120.2 204)">2K</text>
<text x="125" y="205.6" transform="rotate(-90 125 205.6)">R21</text>
<text x="204.3" y="208.6">IO40</text>
<text x="215.3" y="206.8">LED3</text>
<text x="225.9" y="207.1">R3</text>
<text x="57" y="214.9">GND</text>
<text x="119.2" y="214.9">GND</text>
<text x="172.6" y="213.7">GND</text>
<text x="172.6" y="218.7">+3V3</text>
<text x="172.6" y="216.2">IO7</text>
<text x="204.3" y="218.7">IO41</text>
<text x="215.3" y="217">LED4</text>
<text x="225.9" y="217.2">R4</text>
<text x="60.8" y="226.4">5V</text>
<text x="104" y="226.4">5V</text>
<text x="40.5" y="230.2" transform="rotate(-90 40.5 230.2)">+3V3</text>
<text x="84.9" y="230.2" transform="rotate(-90 84.9 230.2)">+3V3</text>
<text x="172.6" y="234">GND</text>
<text x="172.6" y="231.4">TX</text>
<text x="172.6" y="228.9">RX</text>
<text x="204.3" y="230.2">IO42</text>
<text x="215.3" y="228.4">LED5</text>
<text x="225.9" y="228.7">R5</text>
<text x="56.2" y="236" transform="rotate(-90 56.2 236)">U$2</text>
<text x="100.7" y="236" transform="rotate(-90 100.7 236)">U$3</text>
<text x="172.6" y="236.5">5V</text>
<text x="215.3" y="238.6">LED6</text>
<text x="225.9" y="238.8">R6</text>
<text x="34.2" y="245.4">IO16</text>
<text x="41.5" y="241.6" transform="rotate(-90 41.5 241.6)">R7</text>
<text x="53.7" y="240.2" transform="rotate(-90 53.7 240.2)">2N7002</text>
<text x="60.6" y="241.6" transform="rotate(-90 60.6 241.6)">R8</text>
<text x="67.2" y="245.4">RX</text>
<text x="78.6" y="245.4">IO15</text>
<text x="86" y="241.6" transform="rotate(-90 86 241.6)">R9</text>
<text x="98.2" y="240.2" transform="rotate(-90 98.2 240.2)">2N7002</text>
<text x="105" y="241.6" transform="rotate(-90 105 241.6)">R10</text>
<text x="111.6" y="245.4">TX</text>
<text x="204.3" y="240.3">IO14</text>
<text x="234.8" y="249.2">GND</text>
</g>
<g font-size="2.3">
<text x="93.6" y="28" transform="rotate(-90 93.6 28)">D4</text>
<text x="39.5" y="139.8">D5</text>
<text x="39.5" y="144.9">D3</text>
</g>
<g font-size="2.1">
<text x="47.1" y="17.8">1</text>
<text x="73.3" y="17.8">16</text>
<text x="47.1" y="20.3">2</text>
<text x="47.1" y="22.8">3</text>
<text x="53" y="18.9">D+</text>
<text x="53" y="21.4">D-</text>
<text x="53" y="24">V33O</text>
<text x="64" y="24">DCD</text>
<text x="64.1" y="18.9">VDD</text>
<text x="66.5" y="21.4">RI</text>
<text x="73.3" y="22.8">14</text>
<text x="73.3" y="20.3">15</text>
<text x="47.1" y="25.4">4</text>
<text x="47.1" y="27.9">5</text>
<text x="53" y="26.5">GND</text>
<text x="53" y="29">CTS</text>
<text x="64.1" y="29">DSR</text>
<text x="64.4" y="26.5">RTS</text>
<text x="73.3" y="27.9">12</text>
<text x="73.3" y="25.4">13</text>
<text x="163.9" y="29.2">P$1</text>
<text x="210.3" y="27.8">EPAD</text>
<text x="220.6" y="29.2">P$40</text>
<text x="220.6" y="26.7">P$41*9</text>
<text x="47.1" y="30.5">6</text>
<text x="47.1" y="33">7</text>
<text x="47.1" y="35.5">8</text>
<text x="53" y="31.6">TX</text>
<text x="53" y="34.1">UDET</text>
<text x="61.9" y="34.1">VDDIO</text>
<text x="65.7" y="31.6">RX</text>
<text x="73.3" y="35.5">9</text>
<text x="73.3" y="33">10</text>
<text x="73.3" y="30.5">11</text>
<text x="163.9" y="31.7">P$2</text>
<text x="163.9" y="34.3">P$3</text>
<text x="172.4" y="30.3">GND1</text>
<text x="172.4" y="32.9">3V3</text>
<text x="172.4" y="35.4">EN</text>
<text x="210" y="30.3">GND2</text>
<text x="212.5" y="35.4">IO2</text>
<text x="212.5" y="32.9">IO1</text>
<text x="220.6" y="34.3">P$38</text>
<text x="220.6" y="31.7">P$39</text>
<text x="53" y="36.7">LED</text>
<text x="64.2" y="36.7">DTR</text>
<text x="163.9" y="36.8">P$4</text>
<text x="163.9" y="39.4">P$5</text>
<text x="163.9" y="41.9">P$6</text>
<text x="172.4" y="37.9">IO4</text>
<text x="172.4" y="40.5">IO5</text>
<text x="210.2" y="40.5">RXD0</text>
<text x="210.5" y="37.9">TXD0</text>
<text x="220.6" y="41.9">P$35</text>
<text x="220.6" y="39.4">P$36</text>
<text x="220.6" y="36.8">P$37</text>
<text x="163.9" y="44.4">P$7</text>
<text x="163.9" y="47">P$8</text>
<text x="172.4" y="43">IO6</text>
<text x="172.4" y="45.6">IO7</text>
<text x="211.3" y="45.6">IO41</text>
<text x="211.3" y="43">IO42</text>
<text x="220.6" y="47">P$33</text>
<text x="220.6" y="44.4">P$34</text>
<text x="162.7" y="52.1">P$10</text>
<text x="163.9" y="49.5">P$9</text>
<text x="172.4" y="48.1">IO15</text>
<text x="172.4" y="50.6">IO16</text>
<text x="172.4" y="53.2">IO17</text>
<text x="211.3" y="53.2">IO38</text>
<text x="211.3" y="50.6">IO39</text>
<text x="211.3" y="48.1">IO40</text>
<text x="220.6" y="52.1">P$31</text>
<text x="220.6" y="49.5">P$32</text>
<text x="162.7" y="57.1">P$12</text>
<text x="162.7" y="59.7">P$13</text>
<text x="162.9" y="54.6">P$11</text>
<text x="172.4" y="55.7">IO18</text>
<text x="172.4" y="58.2">IO8</text>
<text x="211.3" y="58.2">IO36</text>
<text x="211.3" y="55.7">IO37</text>
<text x="220.6" y="59.7">P$28</text>
<text x="220.6" y="57.1">P$29</text>
<text x="220.6" y="54.6">P$30</text>
<text x="71.3" y="63.5">VBUS1</text>
<text x="162.7" y="62.2">P$14</text>
<text x="172.4" y="60.8">IO19</text>
<text x="172.4" y="63.3">IO20</text>
<text x="211.3" y="60.8">IO35</text>
<text x="212.5" y="63.3">IO0</text>
<text x="220.6" y="62.2">P$27</text>
<text x="71.3" y="68.6">D+1</text>
<text x="71.3" y="66">D-1</text>
<text x="71.3" y="71.1">ID1</text>
<text x="180.9" y="67.8" transform="rotate(-90 180.9 67.8)">IO3</text>
<text x="183.5" y="67.8" transform="rotate(-90 183.5 67.8)">IO46</text>
<text x="186" y="67.8" transform="rotate(-90 186 67.8)">IO9</text>
<text x="188.6" y="67.8" transform="rotate(-90 188.6 67.8)">IO10</text>
<text x="191.1" y="67.8" transform="rotate(-90 191.1 67.8)">IO11</text>
<text x="193.6" y="67.8" transform="rotate(-90 193.6 67.8)">IO12</text>
<text x="196.2" y="67.8" transform="rotate(-90 196.2 67.8)">IO13</text>
<text x="198.7" y="67.8" transform="rotate(-90 198.7 67.8)">IO14</text>
<text x="201.3" y="67.8" transform="rotate(-90 201.3 67.8)">IO21</text>
<text x="203.8" y="67.8" transform="rotate(-90 203.8 67.8)">IO47</text>
<text x="206.3" y="67.8" transform="rotate(-90 206.3 67.8)">IO48</text>
<text x="208.9" y="67.8" transform="rotate(-90 208.9 67.8)">IO45</text>
<text x="71.3" y="73.6">GND1</text>
<text x="179.8" y="77.5" transform="rotate(-90 179.8 77.5)">P$15</text>
<text x="182.4" y="77.5" transform="rotate(-90 182.4 77.5)">P$16</text>
<text x="184.9" y="77.5" transform="rotate(-90 184.9 77.5)">P$17</text>
<text x="187.4" y="77.5" transform="rotate(-90 187.4 77.5)">P$18</text>
<text x="190" y="77.5" transform="rotate(-90 190 77.5)">P$19</text>
<text x="192.5" y="77.5" transform="rotate(-90 192.5 77.5)">P$20</text>
<text x="195.1" y="77.5" transform="rotate(-90 195.1 77.5)">P$21</text>
<text x="197.6" y="77.5" transform="rotate(-90 197.6 77.5)">P$22</text>
<text x="200.1" y="77.5" transform="rotate(-90 200.1 77.5)">P$23</text>
<text x="202.7" y="77.5" transform="rotate(-90 202.7 77.5)">P$24</text>
<text x="205.2" y="77.5" transform="rotate(-90 205.2 77.5)">P$25</text>
<text x="207.8" y="77.5" transform="rotate(-90 207.8 77.5)">P$26</text>
<text x="68.1" y="79.4" transform="rotate(-90 68.1 79.4)">P$1</text>
<text x="17.4" y="104.1">3</text>
<text x="17.4" y="106.7">2</text>
<text x="42.1" y="104.1">1</text>
<text x="47.9" y="105.2">VIN</text>
<text x="60" y="105.2">SW</text>
<text x="68.2" y="104.1">2</text>
<text x="17.4" y="109.2">1</text>
<text x="42.1" y="109.2">5</text>
<text x="47.9" y="110.3">EN</text>
<text x="60.8" y="110.3">FB</text>
<text x="68.2" y="109.2">4</text>
<text x="58.8" y="115.4">GND</text>
<text x="68.2" y="114.3">3*2</text>
<text x="215.4" y="117.4" transform="rotate(-90 215.4 117.4)">1</text>
<text x="217.9" y="117.4" transform="rotate(-90 217.9 117.4)">2</text>
<text x="220.5" y="117.4" transform="rotate(-90 220.5 117.4)">3</text>
<text x="223" y="117.4" transform="rotate(-90 223 117.4)">4</text>
<text x="216.5" y="126.8" transform="rotate(-90 216.5 126.8)">GND</text>
<text x="219" y="126.5" transform="rotate(-90 219 126.5)">VCC</text>
<text x="221.6" y="126.2" transform="rotate(-90 221.6 126.2)">SCL</text>
<text x="224.1" y="126.4" transform="rotate(-90 224.1 126.4)">SDA</text>
<text x="153.2" y="142.2">1</text>
<text x="160.2" y="142.2">2</text>
<text x="55.1" y="147">IN</text>
<text x="60.2" y="147">OUT</text>
<text x="57.5" y="150.7">GND</text>
<text x="149.9" y="153.5">P$1</text>
<text x="152.5" y="152.4">4</text>
<text x="158.4" y="152.4">3</text>
<text x="158.4" y="153.5">P$2</text>
<text x="31.3" y="191" transform="rotate(-90 31.3 191)">8</text>
<text x="160.1" y="190.3">5</text>
<text x="25" y="193">3</text>
<text x="37.1" y="195.5">1</text>
<text x="87.2" y="193">5</text>
<text x="99.3" y="195.5">7</text>
<text x="160.1" y="197.9">2</text>
<text x="160.1" y="195.4">3</text>
<text x="160.1" y="192.8">4</text>
<text x="25" y="198.1">2</text>
<text x="31.3" y="202" transform="rotate(-90 31.3 202)">4</text>
<text x="87.2" y="198.1">6</text>
<text x="160.1" y="200.5">1</text>
<text x="160.1" y="214.4">3</text>
<text x="160.1" y="219.5">1</text>
<text x="160.1" y="217">2</text>
<text x="160.1" y="232.2">3</text>
<text x="160.1" y="229.7">4</text>
<text x="160.1" y="237.3">1</text>
<text x="160.1" y="234.7">2</text>
</g>
<g font-size="1.8">
<text x="31" y="115.5" transform="rotate(-90 31 115.5)">+</text>
<text x="112.3" y="115.5" transform="rotate(-90 112.3 115.5)">+</text>
<text x="72.9" y="151" transform="rotate(-90 72.9 151)">+</text>
<text x="153.2" y="186.5">JST-5PIN2.5MM</text>
<text x="158.4" y="204.3">MIC-4514</text>
<text x="154.3" y="210.6">JST-3PINB-XH</text>
<text x="151.9" y="225.9">JST-4PINXHB-XH</text>
<text x="162.9" y="223.3">U$1</text>
<text x="158.5" y="241.1">PM2.5-10</text>
</g>
<g font-size=".6">
<text x="21" y="104.7">SpiceOrder 1</text>
<text x="26.1" y="104.7">SpiceOrder 2</text>
<text x="80.1" y="115" transform="rotate(-90 80.1 115)">SpiceOrder 2</text>
<text x="80.1" y="120.1" transform="rotate(-90 80.1 120.1)">SpiceOrder 1</text>
</g>
</svg>
